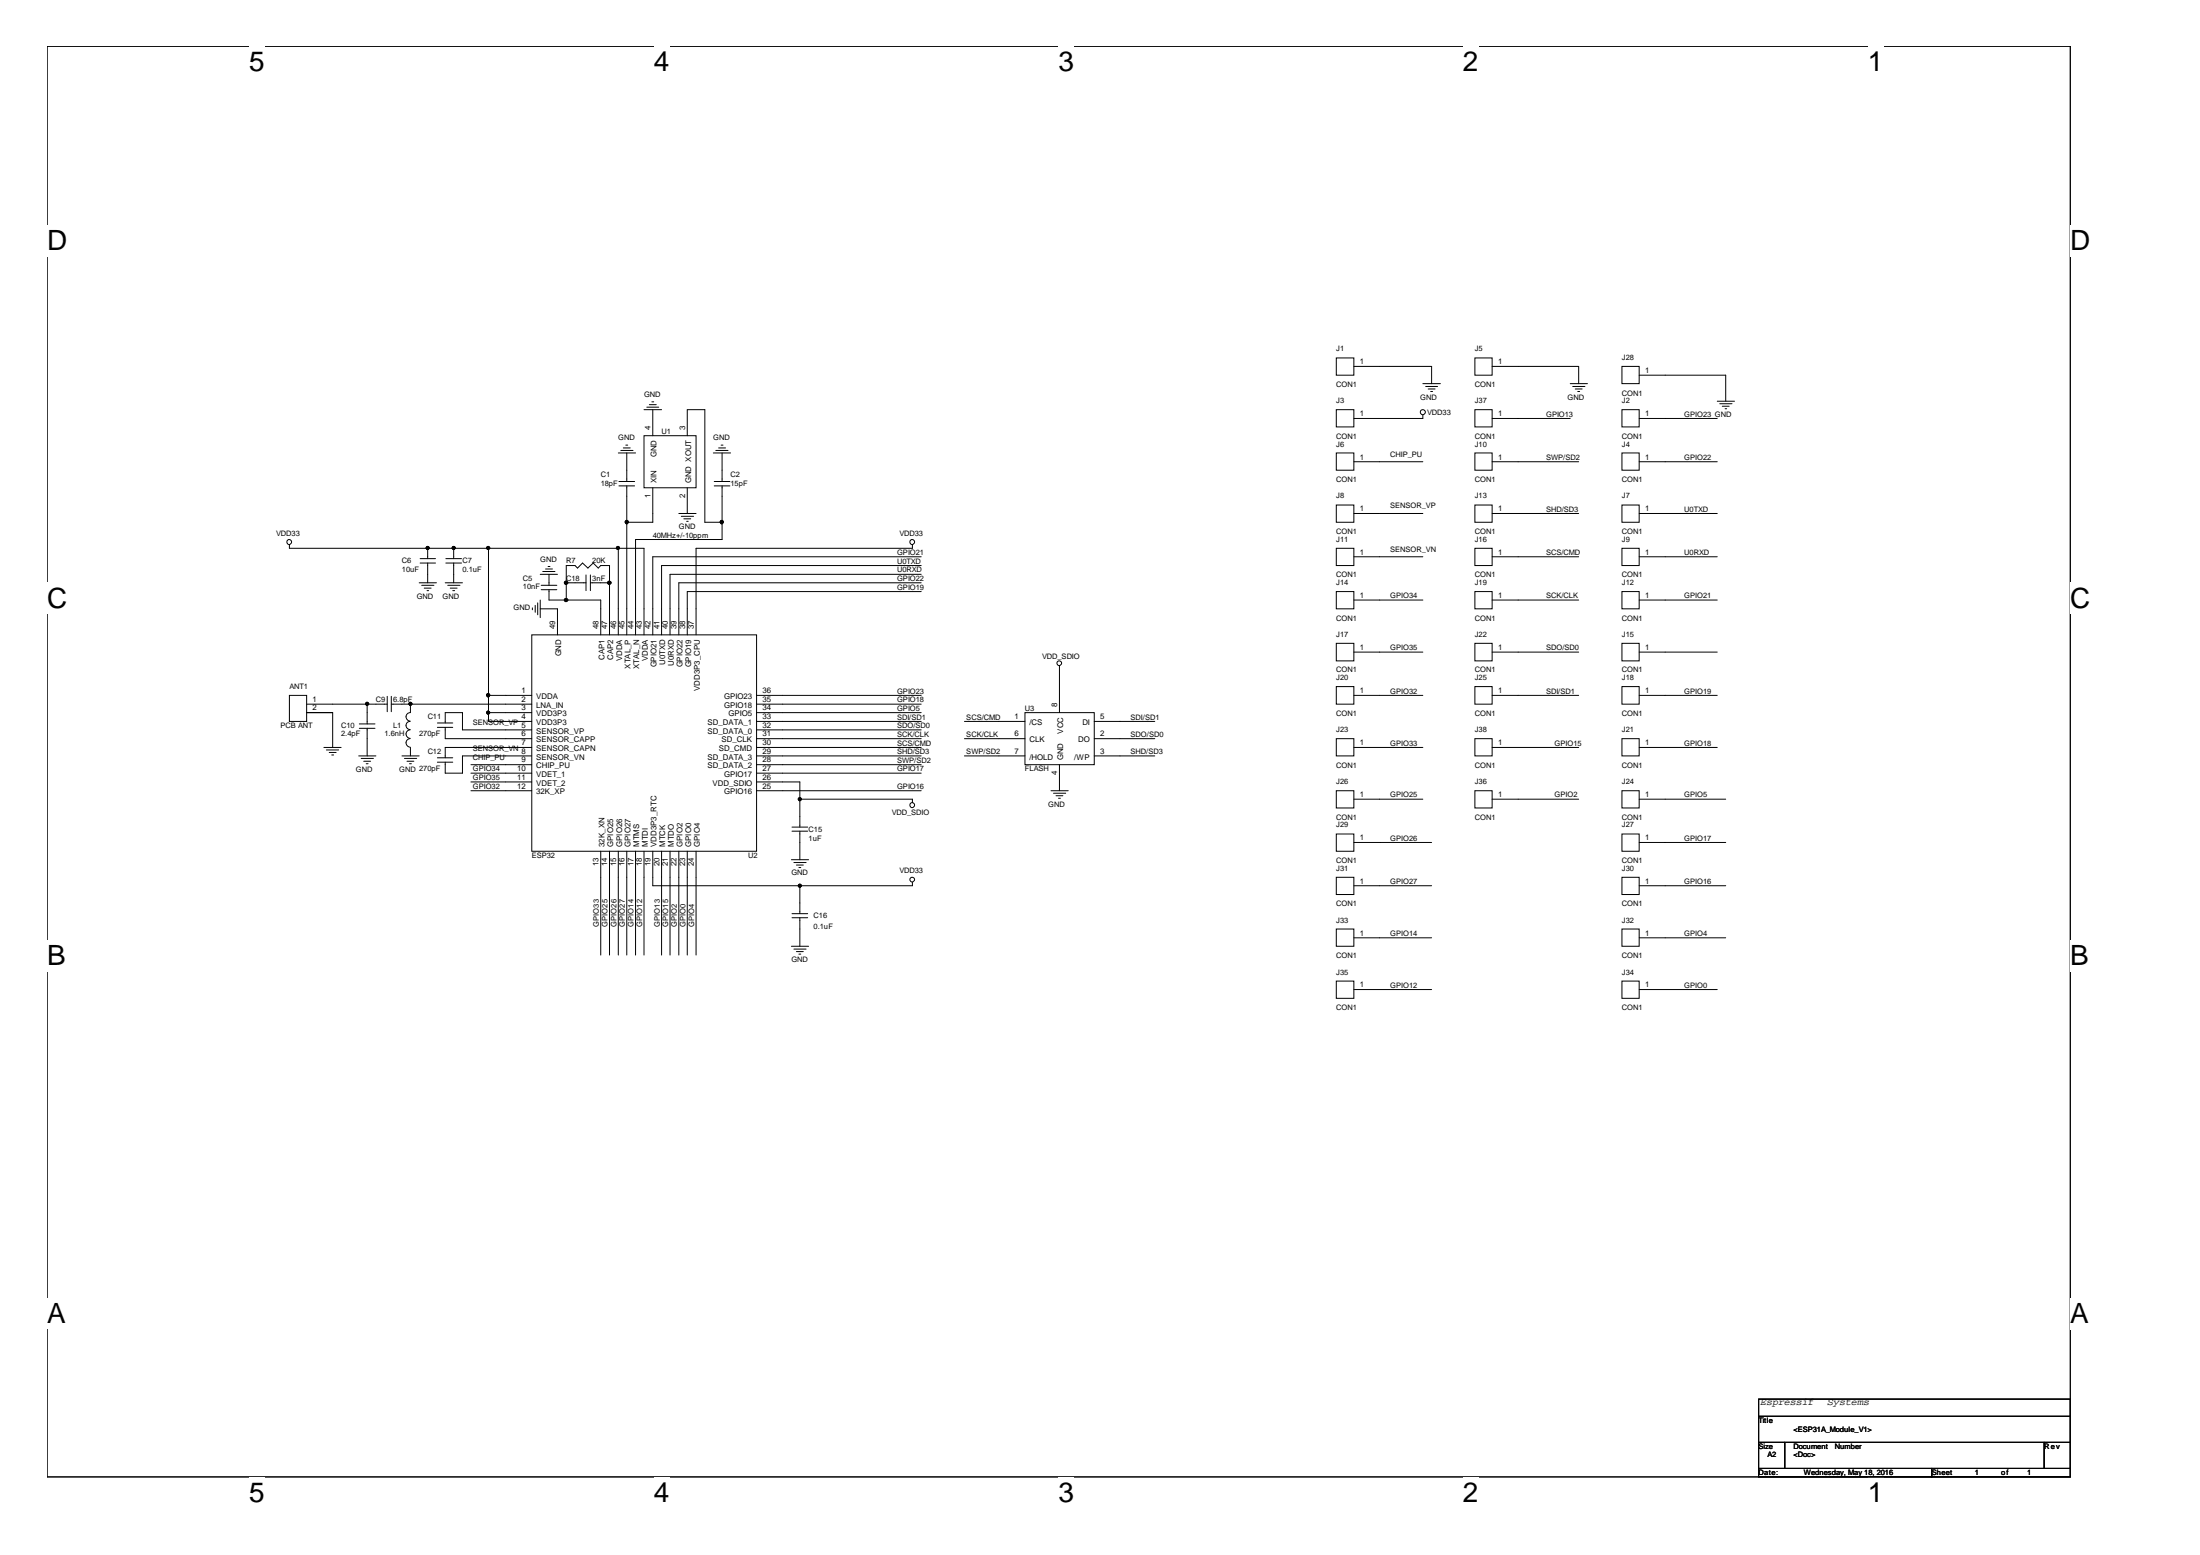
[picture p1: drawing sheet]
<svg xmlns="http://www.w3.org/2000/svg" width="297mm" height="210mm" viewBox="0 0 297 210" stroke-linecap="round" stroke-linejoin="round" font-family="sans-serif">
<path d="M6.3 6.2h273.2v193.2h-273.2z" fill="none" stroke="#000" stroke-width=".14"/>
<g fill="#fff">
<path d="M33.7 6.2h2.1v4.3h-2.1z"/>
<path d="M33.7 199.4h2.1v4.2h-2.1z"/>
<path d="M88.3 6.2h2.1v4.3h-2.1z"/>
<path d="M88.3 199.4h2.1v4.2h-2.1z"/>
<path d="M142.9 6.2h2.1v4.3h-2.1z"/>
<path d="M142.9 199.4h2.1v4.2h-2.1z"/>
<path d="M197.5 6.2h2.1v4.3h-2.1z"/>
<path d="M197.5 199.4h2.1v4.2h-2.1z"/>
<path d="M252.2 6.2h2.1v4.3h-2.1z"/>
<path d="M252.2 199.4h2.1v4.2h-2.1z"/>
<path d="M6.3 30.4h2.8v4.2h-2.8z"/>
<path d="M279.5 30.4h2.8v4.2h-2.8z"/>
<path d="M6.3 78.6h2.8v4.3h-2.8z"/>
<path d="M279.5 78.6h2.8v4.3h-2.8z"/>
<path d="M6.3 126.9h2.6v4.3h-2.6z"/>
<path d="M279.5 126.9h2.6v4.3h-2.6z"/>
<path d="M6.3 175.2h2.6v4.2h-2.6z"/>
<path d="M279.5 175.2h2.6v4.2h-2.6z"/>
</g>
<g fill="none" stroke="#000" stroke-width=".14">
<path d="M87 58.8h7v7h-7zM87 55.3h2.3M87.3 55h1.6M87.7 54.6h.9M88 54.2h.3M88.1 55.3v3.5M92.8 58.8v-3.5h2.4v15.2h2.3M180.4 48.3h2.4v2.3h-2.4zM180.4 55.3h2.4v2.3h-2.4zM182.8 49.5h10.5v2.3M192.1 56v.5h-9.3M192.1 51.8h2.4"/>
<path d="M192.5 52.2h1.6M192.8 52.5h1M193.2 52.8h.2M199.1 55.3h2.4v2.3h-2.4zM199.1 48.3h2.4v2.3h-2.4zM201.5 56.5h10.5M201.5 49.5h11.6v2.3M212 51.8h2.3M212.3 52.2h1.7M212.7 52.5h.9M213 52.8h.3M219 55.3h2.3v2.3h-2.3z"/>
<path d="M219 49.5h2.3v2.3h-2.3zM221.3 56.5h10.6M221.3 50.6h11.7v3.6M231.9 54.2h2.3M232.2 54.5h1.6M232.5 54.8h1M232.9 55.2h.2M39.1 73.5v.5h47.9v11.7M56.6 78.7h2.3M56.7 76h2.1M56.7 75.4h2.1M56.9 79h1.7"/>
<path d="M57.3 79.4h.9M57.7 79.7h.2M57.7 74v1.4M57.7 76v2.7M60.1 78.7h2.3M60.2 76h2.1M60.2 75.4h2.1M60.5 79h1.6M60.8 79.4h.9M61.1 79.7h.3M61.3 74v1.4M61.3 76v2.7"/>
<path d="M66 74v23.4h5.8M72.9 77.5h2.4M73.1 79h2.1M73.1 79.6h2.1M73.3 77.1h1.6M73.7 76.8h.9M74 76.5h.3M74.1 79.6v1.4h7v4.7M74.1 77.5v1.5M76.5 78.7h2.6M79.1 77.6v2.1M79.7 78.7h2.6"/>
<path d="M79.7 77.6v2.1M83.5 74v11.7M83.5 61.1h2.3M83.6 65h2.1M83.6 65.6h2.1M83.8 60.8h1.7M84.2 60.5h.9M84.5 60.1h.3M84.6 61.1v3.9M84.6 65.6v20.1M88.1 65.8v4.7h-3.5M91.7 69.3h2.3"/>
<path d="M92 69.7h1.6M92.3 70h1M92.7 70.4h.2M92.8 65.8v3.5M96.3 61.1h2.3M96.4 65h2.2M96.4 65.6h2.2M96.6 60.8h1.7M97 60.5h1M97.4 60.1h.2M97.5 61.1v3.9M97.5 65.6v7.2h-11.7v12.9"/>
<path d="M123.2 73.5v.5h-29.2v11.7M124.4 77.5h-33.9v8.2M124.4 76.3h-35.1v9.4M124.4 78.7h-32.7v7M124.4 75.2h-36.3v10.5M124.4 79.9h-31.6v5.8M180.4 68.2h2.4v2.3h-2.4zM180.4 61.1h2.4v2.4h-2.4zM180.4 74h2.4v2.3h-2.4zM180.4 79.9h2.4v2.3h-2.4zM182.8 62.3h9.3M182.8 69.3h9.3"/>
<path d="M182.8 75.2h9.3M199.1 74h2.4v2.3h-2.4zM199.1 79.9h2.4v2.3h-2.4zM199.1 61.1h2.4v2.4h-2.4zM199.1 68.2h2.4v2.3h-2.4zM201.5 62.3h11.6M201.5 69.3h11.6M201.5 75.2h11.6M219 68.2h2.3v2.3h-2.3zM219 61.1h2.3v2.4h-2.3zM219 74h2.3v2.3h-2.3zM219 79.9h2.3v2.3h-2.3z"/>
<path d="M221.3 62.3h10.6M221.3 69.3h10.6M221.3 75.2h10.6M39.1 93.9h2.3v3.5h-2.3zM41.4 96.2h3.5v4.7M41.4 95.1h10.9M48.5 97.7h2.1M48.5 98.3h2.1M49.6 95.1v2.6M49.6 98.3v3.7M52.3 94v2.1M52.8 95.1h19"/>
<path d="M52.8 94v2.1M55.4 96.2a.57 .57 0 0 0-.6 .6 .57 .57 0 0 0 .6 .5M55.4 97.4a.55 .55 0 0 0-.6 .5 .55 .55 0 0 0 .6 .6M55.4 98.5a.57 .57 0 0 0-.6 .6 .57 .57 0 0 0 .6 .6M55.4 99.7a.57 .57 0 0 0-.6 .6 .57 .57 0 0 0 .6 .6M55.4 95.1v1.1M59.1 98.2h2M59.1 97.6h2M60.1 97.6v-1.4h2.3v2.3h9.4M60.1 98.2v1.5h11.7M66 96.2h5.8M66 93.9h5.8"/>
<path d="M71.8 85.7h30.4v29.2h-30.4zM71.9 82.1v.2M72.3 81.7v.9M72.6 81.4v1.6M72.9 82.2h2.4v3.5M72.9 81v2.4M76.5 81v-4.7h1.1l.4 .4 .7-.7 .7 .7 .7-.7 .7 .7 .3-.4h1.2v9.4M102.2 96.2h22.2M102.2 97.4h22.2M102.2 98.5h22.2M102.2 99.7h22.2M102.2 95.1h22.2"/>
<path d="M102.2 93.9h22.2M130.2 97.4h8.2M130.2 99.7h8.2M138.4 96.2h9.3v7h-9.3zM143 89.9v6.3M147.7 97.4h8.2M147.7 99.7h8.2M180.4 92.7h2.4v2.4h-2.4zM180.4 99.7h2.4v2.3h-2.4zM180.4 86.8h2.4v2.4h-2.4zM182.8 81h9.3M182.8 88h9.3"/>
<path d="M182.8 93.9h9.3M199.1 86.8h2.4v2.4h-2.4zM199.1 92.7h2.4v2.4h-2.4zM199.1 99.7h2.4v2.3h-2.4zM201.5 81h11.6M201.5 88h11.6M201.5 93.9h11.6M219 99.7h2.3v2.3h-2.3zM219 86.8h2.3v2.4h-2.3zM219 92.7h2.3v2.4h-2.3zM221.3 81h10.6M221.3 88h10.6"/>
<path d="M221.3 93.9h10.6M43.7 100.9h2.4M44.1 101.2h1.6M44.4 101.6h1M44.8 101.9h.2M48.4 102h2.4M48.8 102.4h1.6M49.1 102.8h.9M49.4 103.1h.3M54.3 102h2.3M54.6 102.4h1.7M54.9 102.8h1"/>
<path d="M55.3 103.1h.2M55.4 100.9v1.1M59.1 102.9h2M59.1 102.3h2M63.6 103.2h8.2M63.6 105.6h8.2M63.6 104.4h8.2M63.6 106.7h8.2M71.8 100.9h-11.7v1.4M71.8 102h-9.4v2.4h-2.3v-1.5M81.1 114.9v14M82.3 114.9v14"/>
<path d="M83.5 114.9v14M84.6 114.9v14M85.8 114.9v14M87 114.9v14M88.1 114.9v4.7h35.1v-.5M89.3 114.9v14M90.5 114.9v14M91.7 114.9v14M92.8 114.9v14M94 114.9v14M102.2 100.9h22.2M102.2 102h22.2"/>
<path d="M102.2 103.2h22.2M102.2 105.6h5.8v6M102.2 104.4h22.2M102.2 106.7h22.2M106.8 116h2.4M106.9 112.2h2.2M106.9 111.6h2.2M107.2 116.4h1.6M107.5 116.8h1M107.9 117.1h.2M108 112.2v3.8M108 119.6v3.7"/>
<path d="M108 107.9h15.2v.4M130.2 102h8.2M141.9 106.7h2.3M142.2 107.1h1.7M142.6 107.4h.9M142.9 107.8h.3M143 103.2v3.5M147.7 102h8.2M180.4 112.6h2.4v2.3h-2.4zM180.4 118.4h2.4v2.3h-2.4zM180.4 106.7h2.4v2.4h-2.4zM182.8 100.9h9.3"/>
<path d="M182.8 119.6h10.5M182.8 107.9h9.3M182.8 113.7h10.5M199.1 106.7h2.4v2.4h-2.4zM201.5 100.9h11.6M201.5 107.9h11.6M219 106.7h2.3v2.4h-2.3zM219 118.4h2.3v2.3h-2.3zM219 112.6h2.3v2.3h-2.3zM221.3 100.9h10.6M221.3 119.6h11.7M221.3 107.9h11.7"/>
<path d="M221.3 113.7h11.7M106.8 127.7h2.4M106.9 123.9h2.2M106.9 123.3h2.2M107.2 128.1h1.6M107.5 128.5h1M107.9 128.8h.2M108 123.9v3.8M180.4 125.4h2.4v2.3h-2.4zM180.4 132.4h2.4v2.4h-2.4zM182.8 126.6h10.5M182.8 133.6h10.5"/>
<path d="M219 125.4h2.3v2.3h-2.3zM219 132.4h2.3v2.4h-2.3zM221.3 126.6h11.7M221.3 133.6h10.6M237.4 188.9h42.1v2.3h-42.1zM237.4 191.2h42.1v3.5h-42.1zM237.4 194.7h3.6v3.5h-3.6zM237.4 198.2h23.4v1.2h-23.4zM241 194.7h35v3.5h-35zM260.8 198.2h18.7v1.2h-18.7zM276 194.7h3.5v3.5h-3.5z"/>
<circle cx="192.1" cy="55.6" r=".34"/>
<circle cx="39" cy="73.2" r=".33"/>
<circle cx="123.2" cy="73.2" r=".33"/>
<circle cx="143" cy="89.5" r=".32"/>
<circle cx="123.2" cy="108.7" r=".33"/>
<circle cx="123.2" cy="118.7" r=".32"/>
</g>
<g fill="#000" stroke="#000" stroke-width=".14">
<path d="M57.6 73.8h.3l.1 .2-.1 .1-.2 .1-.1-.1z" fill-rule="evenodd"/>
<path d="M57.6 73.8h.3l.1 .2-.1 .1-.2 .1-.1-.1z" fill-rule="evenodd"/>
<path d="M61.1 73.8h.3l.1 .2-.1 .1-.1 .1-.2-.1z" fill-rule="evenodd"/>
<path d="M61.1 73.8h.3l.1 .2-.1 .1-.1 .1-.2-.1z" fill-rule="evenodd"/>
<path d="M65.8 73.8h.3v.2v.1l-.2 .1-.1-.1z" fill-rule="evenodd"/>
<path d="M65.8 73.8h.3v.2v.1l-.2 .1-.1-.1z" fill-rule="evenodd"/>
<path d="M76.3 78.5h.3l.1 .2-.1 .1-.2 .1-.1-.1z" fill-rule="evenodd"/>
<path d="M76.3 78.5h.3l.1 .2-.1 .1-.2 .1-.1-.1z" fill-rule="evenodd"/>
<path d="M82.1 78.5h.3l.1 .2-.1 .1-.1 .1-.2-.1z" fill-rule="evenodd"/>
<path d="M82.1 78.5h.3l.1 .2-.1 .1-.1 .1-.2-.1z" fill-rule="evenodd"/>
<path d="M83.3 73.8h.3l.1 .2-.1 .1-.2 .1-.1-.1z" fill-rule="evenodd"/>
<path d="M83.3 73.8h.3l.1 .2-.1 .1-.2 .1-.1-.1z" fill-rule="evenodd"/>
<path d="M84.5 70.3h.3v.2v.1l-.2 .1-.1-.1z" fill-rule="evenodd"/>
<path d="M84.5 70.3h.3v.2v.1l-.2 .1-.1-.1z" fill-rule="evenodd"/>
<path d="M97.3 70.3h.3l.1 .2-.1 .1-.1 .1-.2-.1z" fill-rule="evenodd"/>
<path d="M97.3 70.3h.3l.1 .2-.1 .1-.1 .1-.2-.1z" fill-rule="evenodd"/>
<path d="M49.4 94.9h.3l.1 .1-.1 .1-.1 .1-.2-.1z" fill-rule="evenodd"/>
<path d="M49.4 94.9h.3l.1 .1-.1 .1-.1 .1-.2-.1z" fill-rule="evenodd"/>
<path d="M55.3 94.9h.3v.1v.1l-.2 .1-.1-.1z" fill-rule="evenodd"/>
<path d="M55.3 94.9h.3v.1v.1l-.2 .1-.1-.1z" fill-rule="evenodd"/>
<path d="M65.8 96h.3v.2v.1l-.2 .1-.1-.1z" fill-rule="evenodd"/>
<path d="M65.8 93.7h.3v.1v.2l-.2 .1-.1-.1z" fill-rule="evenodd"/>
<path d="M65.8 96h.3v.2v.1l-.2 .1-.1-.1z" fill-rule="evenodd"/>
<path d="M65.8 93.7h.3v.1v.2l-.2 .1-.1-.1z" fill-rule="evenodd"/>
<path d="M76.3 80.8h.3l.1 .2-.1 .1-.2 .1-.1-.1z" fill-rule="evenodd"/>
<path d="M76.3 80.8h.3l.1 .2-.1 .1-.2 .1-.1-.1z" fill-rule="evenodd"/>
<path d="M107.8 119.4h.3l.1 .2-.1 .1-.1 .1-.2-.1z" fill-rule="evenodd"/>
<path d="M107.8 107.7h.3l.1 .2-.1 .1-.1 .1-.2-.1z" fill-rule="evenodd"/>
<path d="M107.8 119.4h.3l.1 .2-.1 .1-.1 .1-.2-.1z" fill-rule="evenodd"/>
<path d="M107.8 107.7h.3l.1 .2-.1 .1-.1 .1-.2-.1z" fill-rule="evenodd"/>
</g>
<g font-size="3.8">
<text x="33.7" y="9.6">5</text>
<text x="88.3" y="9.6">4</text>
<text x="142.9" y="9.6">3</text>
<text x="197.5" y="9.6">2</text>
<text x="252.2" y="9.6">1</text>
<text x="6.3" y="33.8">D</text>
<text x="279.5" y="33.8">D</text>
<text x="6.3" y="82">C</text>
<text x="279.5" y="82">C</text>
<text x="6.3" y="130.3">B</text>
<text x="279.5" y="130.3">B</text>
<text x="6.3" y="178.6">A</text>
<text x="279.5" y="178.6">A</text>
<text x="33.7" y="202.7">5</text>
<text x="88.3" y="202.7">4</text>
<text x="142.9" y="202.7">3</text>
<text x="197.5" y="202.7">2</text>
<text x="252.2" y="202.7">1</text>
</g>
<g font-size="1.4">
<text x="237.7" y="189.7">Espressif</text>
<text x="246.8" y="189.7">Systems</text>
</g>
<g font-size="1.1">
<text x="183.6" y="49.2">1</text>
<text x="202.3" y="49.2">1</text>
<text x="222.1" y="50.3">1</text>
<text x="87.8" y="58" transform="rotate(-90 87.8 58)">4</text>
<text x="92.5" y="58" transform="rotate(-90 92.5 58)">3</text>
<text x="183.6" y="56.2">1</text>
<text x="202.3" y="56.2">1</text>
<text x="222.1" y="56.2">1</text>
<text x="88.6" y="65.2" transform="rotate(-90 88.6 65.2)">XIN</text>
<text x="88.6" y="61.7" transform="rotate(-90 88.6 61.7)">GND</text>
<text x="93.3" y="65.2" transform="rotate(-90 93.3 65.2)">GND XOUT</text>
<text x="183.6" y="62">1</text>
<text x="202.3" y="62">1</text>
<text x="222.1" y="62">1</text>
<text x="87.8" y="67.2" transform="rotate(-90 87.8 67.2)">1</text>
<text x="92.5" y="67.2" transform="rotate(-90 92.5 67.2)">2</text>
<text x="183.6" y="69">1</text>
<text x="202.3" y="69">1</text>
<text x="222.1" y="69">1</text>
<text x="183.6" y="74.9">1</text>
<text x="202.3" y="74.9">1</text>
<text x="222.1" y="74.9">1</text>
<text x="183.6" y="80.7">1</text>
<text x="202.3" y="80.7">1</text>
<text x="222.1" y="80.7">1</text>
<text x="75" y="84.9" transform="rotate(-90 75 84.9)">49</text>
<text x="75.8" y="88.6" transform="rotate(-90 75.8 88.6)">GND</text>
<text x="80.8" y="84.9" transform="rotate(-90 80.8 84.9)">48</text>
<text x="81.6" y="89.1" transform="rotate(-90 81.6 89.1)">CAP1</text>
<text x="82" y="84.9" transform="rotate(-90 82 84.9)">47</text>
<text x="82.8" y="89.1" transform="rotate(-90 82.8 89.1)">CAP2</text>
<text x="83.2" y="84.9" transform="rotate(-90 83.2 84.9)">46</text>
<text x="84" y="89.3" transform="rotate(-90 84 89.3)">VDDA</text>
<text x="84.3" y="84.9" transform="rotate(-90 84.3 84.9)">45</text>
<text x="85.5" y="84.9" transform="rotate(-90 85.5 84.9)">44</text>
<text x="86.7" y="84.9" transform="rotate(-90 86.7 84.9)">43</text>
<text x="87.5" y="89.3" transform="rotate(-90 87.5 89.3)">VDDA</text>
<text x="87.8" y="84.9" transform="rotate(-90 87.8 84.9)">42</text>
<text x="89" y="84.9" transform="rotate(-90 89 84.9)">41</text>
<text x="89.8" y="89.8" transform="rotate(-90 89.8 89.8)">U0TXD</text>
<text x="90.2" y="84.9" transform="rotate(-90 90.2 84.9)">40</text>
<text x="91" y="89.9" transform="rotate(-90 91 89.9)">U0RXD</text>
<text x="91.4" y="84.9" transform="rotate(-90 91.4 84.9)">39</text>
<text x="92.5" y="84.9" transform="rotate(-90 92.5 84.9)">38</text>
<text x="93.7" y="84.9" transform="rotate(-90 93.7 84.9)">37</text>
<text x="183.6" y="87.7">1</text>
<text x="202.3" y="87.7">1</text>
<text x="222.1" y="87.7">1</text>
<text x="42.2" y="94.8">1</text>
<text x="42.2" y="95.9">2</text>
<text x="70.4" y="93.6">1</text>
<text x="70.4" y="94.8">2</text>
<text x="70.4" y="95.9">3</text>
<text x="72.4" y="94.4">VDDA</text>
<text x="72.4" y="95.6">LNA_IN</text>
<text x="85.1" y="90.3" transform="rotate(-90 85.1 90.3)">XTAL_P</text>
<text x="86.3" y="90.3" transform="rotate(-90 86.3 90.3)">XTAL_N</text>
<text x="88.6" y="90.1" transform="rotate(-90 88.6 90.1)">GPIO21</text>
<text x="92.2" y="90.1" transform="rotate(-90 92.2 90.1)">GPIO22</text>
<text x="93.3" y="90.1" transform="rotate(-90 93.3 90.1)">GPIO19</text>
<text x="94.5" y="93.3" transform="rotate(-90 94.5 93.3)">VDD3P3_CPU</text>
<text x="97.8" y="95.6">GPIO18</text>
<text x="97.8" y="94.4">GPIO23</text>
<text x="103" y="95.9">34</text>
<text x="103" y="94.8">35</text>
<text x="103" y="93.6">36</text>
<text x="142.7" y="95.4" transform="rotate(-90 142.7 95.4)">8</text>
<text x="183.6" y="93.6">1</text>
<text x="202.3" y="93.6">1</text>
<text x="222.1" y="93.6">1</text>
<text x="70.4" y="97.1">4</text>
<text x="70.4" y="98.2">5</text>
<text x="70.4" y="99.4">6</text>
<text x="70.4" y="100.6">7</text>
<text x="70.4" y="101.7">8</text>
<text x="72.4" y="96.7">VDD3P3</text>
<text x="72.4" y="97.9">VDD3P3</text>
<text x="72.4" y="99">SENSOR_VP</text>
<text x="72.4" y="100.2">SENSOR_CAPP</text>
<text x="72.4" y="101.4">SENSOR_CAPN</text>
<text x="95.5" y="99">SD_DATA_0</text>
<text x="95.5" y="97.9">SD_DATA_1</text>
<text x="97.1" y="101.4">SD_CMD</text>
<text x="97.4" y="100.2">SD_CLK</text>
<text x="98.4" y="96.7">GPIO5</text>
<text x="103" y="101.7">29</text>
<text x="103" y="100.6">30</text>
<text x="103" y="99.4">31</text>
<text x="103" y="98.2">32</text>
<text x="103" y="97.1">33</text>
<text x="137" y="97.1">1</text>
<text x="137" y="99.4">6</text>
<text x="137" y="101.7">7</text>
<text x="139" y="97.9">/CS</text>
<text x="139" y="100.2">CLK</text>
<text x="143.6" y="99" transform="rotate(-90 143.6 99)">VCC</text>
<text x="145.6" y="100.2">DO</text>
<text x="146.1" y="97.9">DI</text>
<text x="148.5" y="99.4">2</text>
<text x="148.5" y="101.7">3</text>
<text x="148.5" y="97.1">5</text>
<text x="183.6" y="100.6">1</text>
<text x="202.3" y="100.6">1</text>
<text x="222.1" y="100.6">1</text>
<text x="69.8" y="104.1">10</text>
<text x="69.8" y="105.3">11</text>
<text x="69.8" y="106.4">12</text>
<text x="70.4" y="102.9">9</text>
<text x="72.4" y="102.5">SENSOR_VN</text>
<text x="72.4" y="103.7">CHIP_PU</text>
<text x="72.4" y="104.9">VDET_1</text>
<text x="72.4" y="106.1">VDET_2</text>
<text x="72.4" y="107.2">32K_XP</text>
<text x="95.5" y="103.7">SD_DATA_2</text>
<text x="95.5" y="102.5">SD_DATA_3</text>
<text x="96.2" y="106.1">VDD_SDIO</text>
<text x="97.8" y="107.2">GPIO16</text>
<text x="97.8" y="104.9">GPIO17</text>
<text x="103" y="102.9">28</text>
<text x="103" y="105.3">26</text>
<text x="103" y="106.4">25</text>
<text x="103" y="104.1">27</text>
<text x="139" y="102.5">/HOLD</text>
<text x="142.7" y="104.6" transform="rotate(-90 142.7 104.6)">4</text>
<text x="143.6" y="102.6" transform="rotate(-90 143.6 102.6)">GND</text>
<text x="145" y="102.5">/WP</text>
<text x="183.6" y="107.6">1</text>
<text x="202.3" y="107.6">1</text>
<text x="222.1" y="107.6">1</text>
<text x="183.6" y="113.4">1</text>
<text x="222.1" y="113.4">1</text>
<text x="80.8" y="116.9" transform="rotate(-90 80.8 116.9)">13</text>
<text x="81.6" y="114.3" transform="rotate(-90 81.6 114.3)">32K_XN</text>
<text x="82" y="116.9" transform="rotate(-90 82 116.9)">14</text>
<text x="82.8" y="114.3" transform="rotate(-90 82.8 114.3)">GPIO25</text>
<text x="83.2" y="116.9" transform="rotate(-90 83.2 116.9)">15</text>
<text x="84" y="114.3" transform="rotate(-90 84 114.3)">GPIO26</text>
<text x="84.3" y="116.9" transform="rotate(-90 84.3 116.9)">16</text>
<text x="85.1" y="114.3" transform="rotate(-90 85.1 114.3)">GPIO27</text>
<text x="85.5" y="116.9" transform="rotate(-90 85.5 116.9)">17</text>
<text x="86.3" y="114.3" transform="rotate(-90 86.3 114.3)">MTMS</text>
<text x="86.7" y="116.9" transform="rotate(-90 86.7 116.9)">18</text>
<text x="87.5" y="114.3" transform="rotate(-90 87.5 114.3)">MTDI</text>
<text x="87.8" y="116.9" transform="rotate(-90 87.8 116.9)">19</text>
<text x="88.6" y="114.3" transform="rotate(-90 88.6 114.3)">VDD3P3_RTC</text>
<text x="89" y="116.9" transform="rotate(-90 89 116.9)">20</text>
<text x="89.8" y="114.3" transform="rotate(-90 89.8 114.3)">MTCK</text>
<text x="90.2" y="116.9" transform="rotate(-90 90.2 116.9)">21</text>
<text x="91" y="114.3" transform="rotate(-90 91 114.3)">MTDO</text>
<text x="91.4" y="116.9" transform="rotate(-90 91.4 116.9)">22</text>
<text x="92.2" y="114.3" transform="rotate(-90 92.2 114.3)">GPIO2</text>
<text x="92.5" y="116.9" transform="rotate(-90 92.5 116.9)">23</text>
<text x="93.3" y="114.3" transform="rotate(-90 93.3 114.3)">GPIO0</text>
<text x="93.7" y="116.9" transform="rotate(-90 93.7 116.9)">24</text>
<text x="94.5" y="114.3" transform="rotate(-90 94.5 114.3)">GPIO4</text>
<text x="183.6" y="119.3">1</text>
<text x="222.1" y="119.3">1</text>
<text x="183.6" y="126.3">1</text>
<text x="222.1" y="126.3">1</text>
<text x="183.6" y="133.3">1</text>
<text x="222.1" y="133.3">1</text>
</g>
<g font-size="1">
<text x="180.4" y="47.4">J1</text>
<text x="199.1" y="47.4">J5</text>
<text x="87" y="53.6">GND</text>
<text x="180.4" y="52.2">CON1</text>
<text x="191.8" y="54">GND</text>
<text x="199.1" y="52.2">CON1</text>
<text x="211.6" y="54">GND</text>
<text x="219" y="48.6">J28</text>
<text x="219" y="53.4">CON1</text>
<text x="83.5" y="59.5">GND</text>
<text x="89.3" y="58.5">U1</text>
<text x="96.3" y="59.5">GND</text>
<text x="180.4" y="54.5">J3</text>
<text x="180.4" y="59.2">CON1</text>
<text x="192.7" y="56">VDD33</text>
<text x="199.1" y="54.5">J37</text>
<text x="199.1" y="59.2">CON1</text>
<text x="208.7" y="56.2">GPIO13</text>
<text x="219" y="54.5">J2</text>
<text x="219" y="59.2">CON1</text>
<text x="227.4" y="56.2">GPIO23 GND</text>
<text x="81.1" y="64.4">C1</text>
<text x="81.1" y="65.5">18pF</text>
<text x="98.6" y="64.4">C2</text>
<text x="98.6" y="65.5">15pF</text>
<text x="180.4" y="60.3">J6</text>
<text x="180.4" y="65.1">CON1</text>
<text x="187.7" y="61.7">CHIP_PU</text>
<text x="199.1" y="60.3">J10</text>
<text x="199.1" y="65.1">CON1</text>
<text x="208.7" y="62.1">SWP/SD2</text>
<text x="219" y="60.3">J4</text>
<text x="219" y="65.1">CON1</text>
<text x="227.4" y="62.1">GPIO22</text>
<text x="91.7" y="71.4">GND</text>
<text x="180.4" y="67.3">J8</text>
<text x="187.7" y="68.6">SENSOR_VP</text>
<text x="199.1" y="67.3">J13</text>
<text x="208.7" y="69.1">SHD/SD3</text>
<text x="219" y="67.3">J7</text>
<text x="227.4" y="69.1">U0TXD</text>
<text x="37.3" y="72.3">VDD33</text>
<text x="54.3" y="76">C6</text>
<text x="54.3" y="77.2">10uF</text>
<text x="62.4" y="76">C7</text>
<text x="62.4" y="77.2">0.1uF</text>
<text x="72.9" y="75.8">GND</text>
<text x="76.5" y="76">R7</text>
<text x="80" y="76">20K</text>
<text x="88.1" y="72.6">40MHz+/-10ppm</text>
<text x="121.1" y="77.3">U0RXD</text>
<text x="121.1" y="74.9">GPIO21</text>
<text x="121.1" y="76.1">U0TXD</text>
<text x="121.5" y="72.3">VDD33</text>
<text x="180.4" y="72.1">CON1</text>
<text x="180.4" y="73.1">J11</text>
<text x="180.4" y="77.9">CON1</text>
<text x="187.7" y="74.5">SENSOR_VN</text>
<text x="199.1" y="73.1">J16</text>
<text x="199.1" y="77.9">CON1</text>
<text x="199.1" y="72.1">CON1</text>
<text x="208.7" y="74.9">SCS/CMD</text>
<text x="219" y="72.1">CON1</text>
<text x="219" y="73.1">J9</text>
<text x="219" y="77.9">CON1</text>
<text x="227.4" y="74.9">U0RXD</text>
<text x="56.3" y="80.9">GND</text>
<text x="59.7" y="80.9">GND</text>
<text x="69.3" y="82.4">GND</text>
<text x="70.6" y="78.4">C5</text>
<text x="70.6" y="79.6">10nF</text>
<text x="76.5" y="78.4">C18</text>
<text x="80" y="78.4">3nF</text>
<text x="121.1" y="78.4">GPIO22</text>
<text x="121.1" y="79.6">GPIO19</text>
<text x="180.4" y="79">J14</text>
<text x="180.4" y="83.8">CON1</text>
<text x="187.7" y="80.7">GPIO34</text>
<text x="199.1" y="79">J19</text>
<text x="199.1" y="83.8">CON1</text>
<text x="208.7" y="80.7">SCK/CLK</text>
<text x="219" y="79">J12</text>
<text x="219" y="83.8">CON1</text>
<text x="227.4" y="80.7">GPIO21</text>
<text x="140.7" y="88.9">VDD_SDIO</text>
<text x="180.4" y="86">J17</text>
<text x="187.7" y="87.8">GPIO35</text>
<text x="199.1" y="86">J22</text>
<text x="208.7" y="87.8">SDO/SD0</text>
<text x="219" y="86">J15</text>
<text x="39.1" y="93">ANT1</text>
<text x="50.8" y="94.8">C9</text>
<text x="53.1" y="94.8">6.8pF</text>
<text x="121.1" y="95.9">GPIO5</text>
<text x="121.1" y="94.8">GPIO18</text>
<text x="121.1" y="93.6">GPIO23</text>
<text x="138.4" y="95.9">U3</text>
<text x="180.4" y="91.8">J20</text>
<text x="180.4" y="90.8">CON1</text>
<text x="187.7" y="93.6">GPIO32</text>
<text x="199.1" y="90.8">CON1</text>
<text x="199.1" y="91.8">J25</text>
<text x="208.7" y="93.6">SDI/SD1</text>
<text x="219" y="90.8">CON1</text>
<text x="219" y="91.8">J18</text>
<text x="227.4" y="93.6">GPIO19</text>
<text x="37.9" y="98.3">PCB ANT</text>
<text x="46.1" y="98.3">C10</text>
<text x="46.1" y="99.4">2.4pF</text>
<text x="51.9" y="99.4">1.6nH</text>
<text x="53.1" y="98.3">L1</text>
<text x="56.6" y="99.4">270pF</text>
<text x="57.7" y="97.1">C11</text>
<text x="57.7" y="101.8">C12</text>
<text x="63.8" y="97.8">SENSOR_VP</text>
<text x="63.8" y="101.4">SENSOR_VN</text>
<text x="121.1" y="97.1">SDI/SD1</text>
<text x="121.1" y="98.3">SDO/SD0</text>
<text x="121.1" y="99.5">SCK/CLK</text>
<text x="121.1" y="100.6">SCS/CMD</text>
<text x="121.1" y="101.8">SHD/SD3</text>
<text x="130.5" y="99.5">SCK/CLK</text>
<text x="130.5" y="97.1">SCS/CMD</text>
<text x="130.5" y="101.8">SWP/SD2</text>
<text x="152.7" y="101.8">SHD/SD3</text>
<text x="152.7" y="97.1">SDI/SD1</text>
<text x="152.7" y="99.5">SDO/SD0</text>
<text x="180.4" y="96.6">CON1</text>
<text x="180.4" y="98.9">J23</text>
<text x="187.7" y="100.6">GPIO33</text>
<text x="199.1" y="96.6">CON1</text>
<text x="199.1" y="98.9">J38</text>
<text x="209.9" y="100.6">GPIO15</text>
<text x="219" y="98.9">J21</text>
<text x="219" y="96.6">CON1</text>
<text x="227.4" y="100.6">GPIO18</text>
<text x="48" y="104.2">GND</text>
<text x="53.9" y="104.2">GND 270pF</text>
<text x="63.8" y="102.5">CHIP_PU</text>
<text x="63.8" y="105.3">GPIO35</text>
<text x="63.8" y="104.1">GPIO34</text>
<text x="63.8" y="106.5">GPIO32</text>
<text x="121.1" y="103">SWP/SD2</text>
<text x="121.1" y="104.1">GPIO17</text>
<text x="121.1" y="106.5">GPIO16</text>
<text x="138.4" y="104.1">FLASH</text>
<text x="180.4" y="103.6">CON1</text>
<text x="180.4" y="105.8">J26</text>
<text x="187.7" y="107.6">GPIO25</text>
<text x="199.1" y="105.8">J36</text>
<text x="199.1" y="103.6">CON1</text>
<text x="209.9" y="107.6">GPIO2</text>
<text x="219" y="105.8">J24</text>
<text x="219" y="103.6">CON1</text>
<text x="227.4" y="107.6">GPIO5</text>
<text x="109.2" y="112.3">C15</text>
<text x="109.2" y="113.5">1uF</text>
<text x="120.4" y="110">VDD_SDIO</text>
<text x="141.5" y="108.9">GND</text>
<text x="180.4" y="111.7">J29</text>
<text x="180.4" y="110.6">CON1</text>
<text x="187.7" y="113.5">GPIO26</text>
<text x="199.1" y="110.6">CON1</text>
<text x="219" y="110.6">CON1</text>
<text x="219" y="111.7">J27</text>
<text x="227.4" y="113.5">GPIO17</text>
<text x="71.8" y="115.8">ESP32</text>
<text x="101" y="115.8">U2</text>
<text x="106.8" y="118.1">GND</text>
<text x="121.5" y="117.9">VDD33</text>
<text x="180.4" y="116.5">CON1</text>
<text x="180.4" y="117.5">J31</text>
<text x="187.7" y="119.3">GPIO27</text>
<text x="219" y="117.5">J30</text>
<text x="219" y="116.5">CON1</text>
<text x="227.4" y="119.3">GPIO16</text>
<text x="80.9" y="125.2" transform="rotate(-90 80.9 125.2)">GPIO33</text>
<text x="82" y="125.2" transform="rotate(-90 82 125.2)">GPIO25</text>
<text x="83.2" y="125.2" transform="rotate(-90 83.2 125.2)">GPIO26</text>
<text x="84.4" y="125.2" transform="rotate(-90 84.4 125.2)">GPIO27</text>
<text x="85.6" y="125.2" transform="rotate(-90 85.6 125.2)">GPIO14</text>
<text x="86.7" y="125.2" transform="rotate(-90 86.7 125.2)">GPIO12</text>
<text x="89.1" y="125.2" transform="rotate(-90 89.1 125.2)">GPIO13</text>
<text x="90.2" y="125.2" transform="rotate(-90 90.2 125.2)">GPIO15</text>
<text x="91.4" y="125.2" transform="rotate(-90 91.4 125.2)">GPIO2</text>
<text x="92.5" y="125.2" transform="rotate(-90 92.5 125.2)">GPIO0</text>
<text x="93.7" y="125.2" transform="rotate(-90 93.7 125.2)">GPIO4</text>
<text x="109.9" y="124">C16</text>
<text x="109.9" y="125.4">0.1uF</text>
<text x="180.4" y="122.3">CON1</text>
<text x="180.4" y="124.6">J33</text>
<text x="219" y="122.3">CON1</text>
<text x="219" y="124.6">J32</text>
<text x="106.8" y="129.8">GND</text>
<text x="180.4" y="129.3">CON1</text>
<text x="180.4" y="131.5">J35</text>
<text x="187.7" y="126.3">GPIO14</text>
<text x="219" y="129.3">CON1</text>
<text x="219" y="131.5">J34</text>
<text x="227.4" y="126.3">GPIO4</text>
<text x="180.4" y="136.4">CON1</text>
<text x="187.7" y="133.3">GPIO12</text>
<text x="219" y="136.4">CON1</text>
<text x="227.4" y="133.3">GPIO0</text>
<text x="237.4" y="192.1">Title</text>
<text x="237.4" y="195.6">Size</text>
<text x="238.6" y="196.7">A2</text>
<text x="242.1" y="195.6">Document</text>
<text x="242.1" y="196.7">&lt;Doc&gt;</text>
<text x="242.1" y="193.3">&lt;ESP31A_Module_V1&gt;</text>
<text x="247.7" y="195.6">Number</text>
<text x="276" y="195.6">Rev</text>
<text x="237.4" y="199.1">Date:</text>
<text x="243.5" y="199.1">Wednesday, May 18, 2016</text>
<text x="260.8" y="199.1">Sheet</text>
<text x="266.7" y="199.1">1</text>
<text x="270.2" y="199.1">of</text>
<text x="273.7" y="199.1">1</text>
</g>
</svg>
